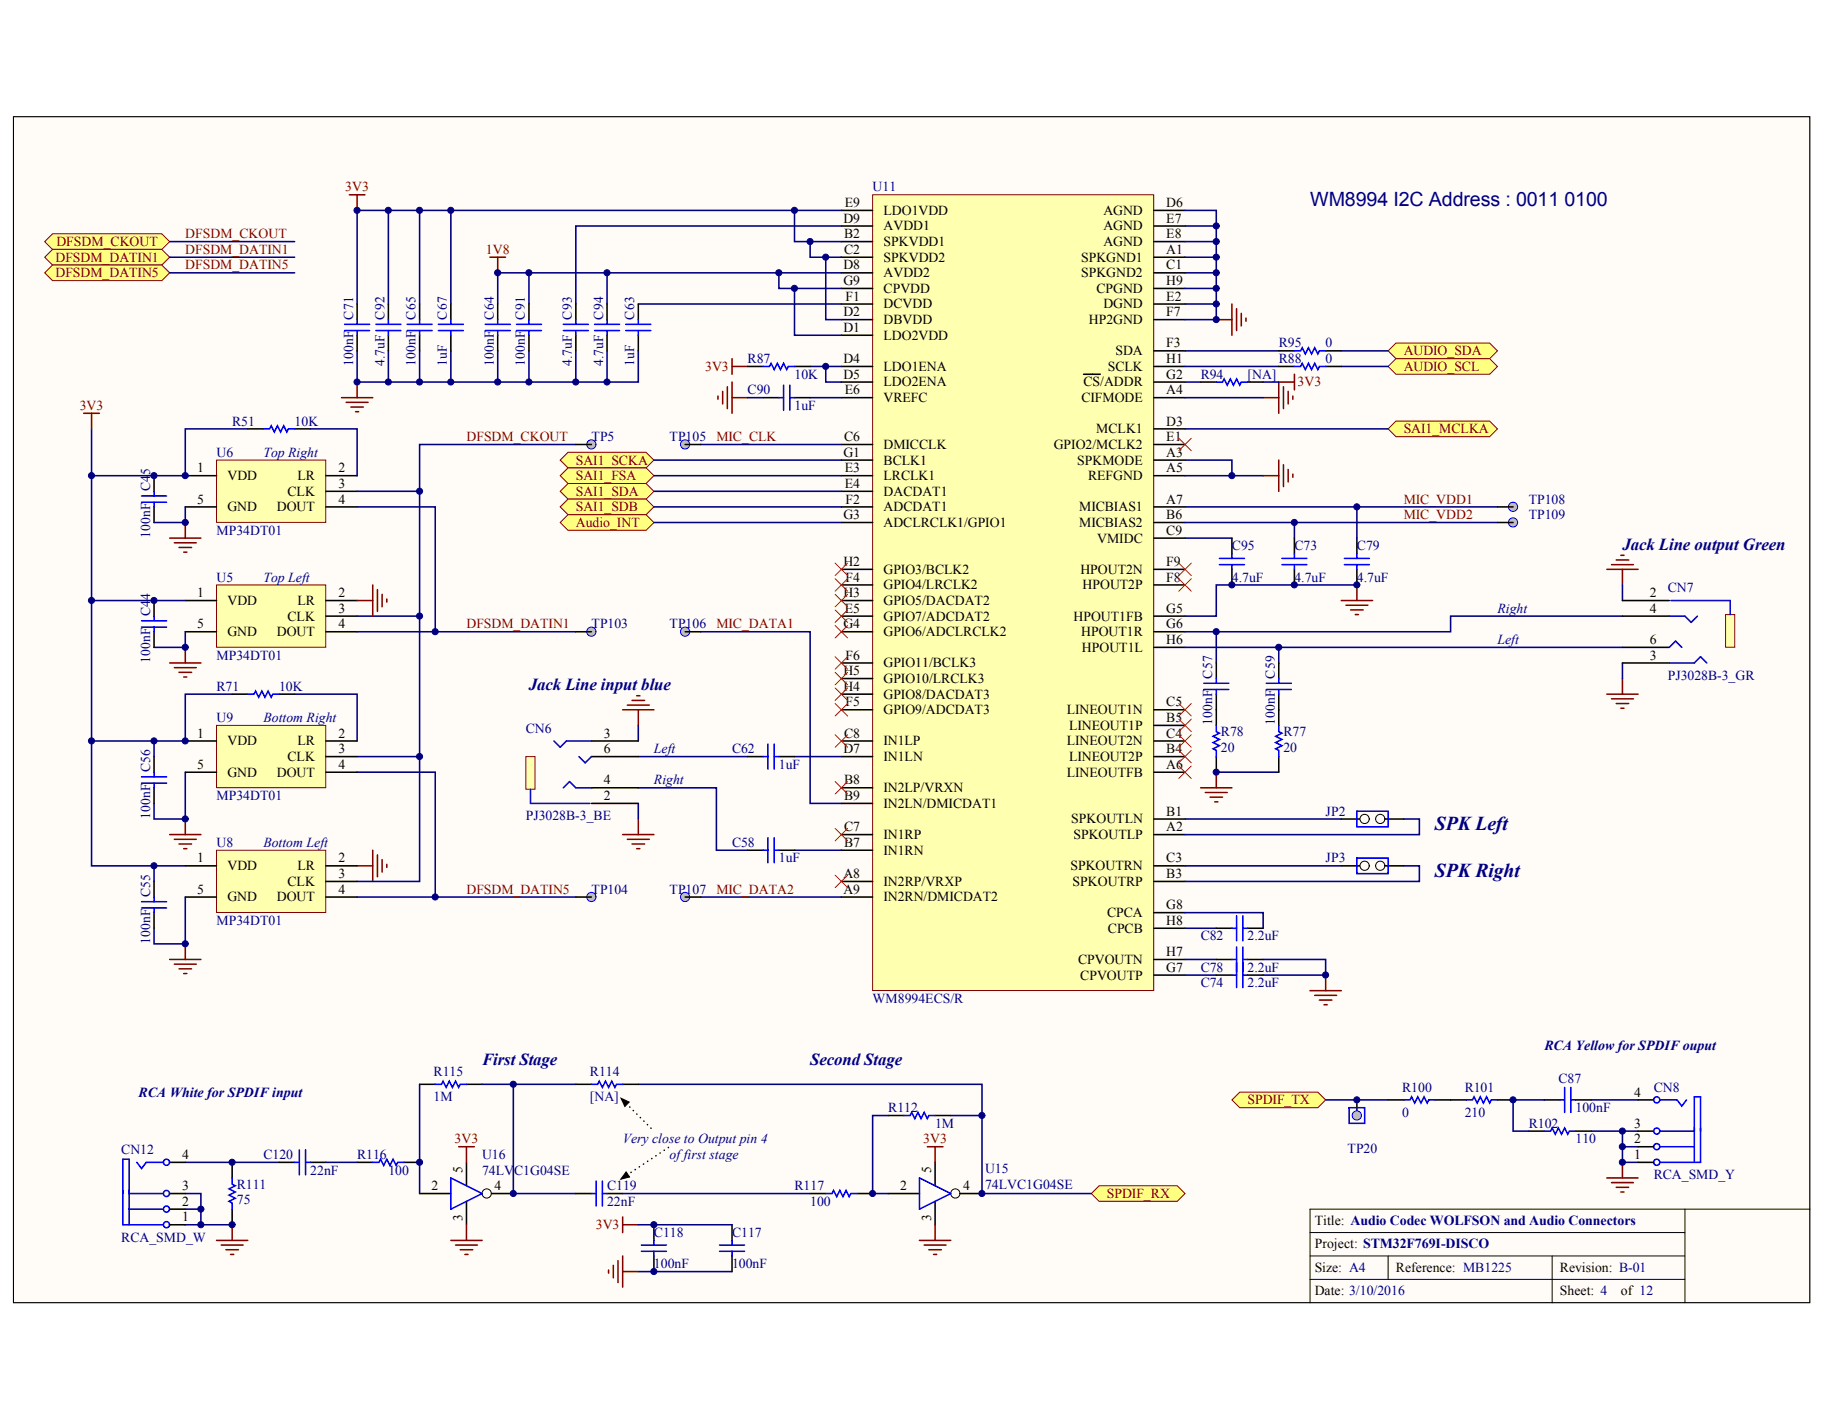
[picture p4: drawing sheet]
<svg xmlns="http://www.w3.org/2000/svg" width="258mm" height="201mm" viewBox="0 0 258 201" stroke-linecap="round" stroke-linejoin="round" font-family="sans-serif">
<path d="M1.9 16.5h253.4v167.3h-253.4z" fill="#fffcf8" stroke="#000" stroke-width=".14"/>
<path d="M184.8 173.9h52.9M184.8 177.2h52.9M195.8 177.2v3.3M219 177.2v6.6M237.7 170.6v13.2M255.3 170.6h-70.5v13.2M184.8 180.5h52.9" fill="none" stroke="#000" stroke-width=".14"/>
<path d="M79 64.9l1.1-1.1h11l1.2 1.1-1.2 1.1h-11z" fill-rule="evenodd" fill="#ffff80" stroke="#800000" stroke-width=".14"/>
<path d="M171.6 45.1h2.2M173.8 42.9v4.4M174.5 43.6v3M175.1 44.2v1.8M175.8 44.9v.4" fill="none" stroke="#800000" stroke-width=".22"/>
<path d="M123.1 27.5h39.6v112.3h-39.6z" fill="#ffffb0" stroke="#800000" stroke-width=".14"/>
<g fill="none" stroke="#000" stroke-width=".22">
<path d="M118.7 29.7h4.4M118.7 31.9h4.4M118.7 34.1h4.4M118.7 38.5h4.4M118.7 36.3h4.4M162.8 29.7h4.4M162.8 31.9h4.4M162.8 34.1h4.4M162.8 38.5h4.4M162.8 36.3h4.4M118.7 40.7h4.4M118.7 53.9h4.4"/>
<path d="M118.7 42.9h4.4M118.7 45.1h4.4M118.7 56.1h4.4M118.7 51.7h4.4M118.7 47.3h4.4M152.9 52.8h2.3M162.8 40.7h4.4M162.8 53.9h4.4M162.8 42.9h4.4M162.8 45.1h4.4M162.8 56.1h4.4M162.8 51.7h4.4"/>
<path d="M162.8 49.5h4.4M118.7 71.5h4.4M118.7 73.7h4.4M118.7 69.3h4.4M118.7 64.9h4.4M118.7 62.7h4.4M118.7 67.1h4.4M162.8 71.5h4.4M162.8 73.7h4.4M162.8 64.9h4.4M162.8 62.7h4.4M162.8 67.1h4.4"/>
<path d="M162.8 60.5h4.4M162.8 75.9h4.4M118.7 80.3h4.4M118.7 82.5h4.4M118.7 84.7h4.4M118.7 89.1h4.4M118.7 86.9h4.4M118.7 98h4.4M118.7 95.8h4.4M118.7 93.6h4.4M162.8 80.3h4.4M162.8 82.5h4.4"/>
<path d="M162.8 89.1h4.4M162.8 86.9h4.4M162.8 91.3h4.4M118.7 100.2h4.4M118.7 106.8h4.4M118.7 104.6h4.4M118.7 120h4.4M118.7 117.8h4.4M118.7 113.4h4.4M118.7 111.2h4.4M162.8 100.2h4.4M162.8 106.8h4.4"/>
<path d="M162.8 104.6h4.4M162.8 117.8h4.4M162.8 102.4h4.4M162.8 109h4.4M162.8 115.6h4.4M118.7 126.6h4.4M118.7 124.4h4.4M162.8 135.4h4.4M162.8 137.6h4.4M162.8 131h4.4M162.8 128.8h4.4M162.8 124.4h4.4"/>
<path d="M162.8 122.2h4.4"/>
</g>
<g fill="none" stroke="#800000" stroke-width=".22">
<path d="M69.1 36.3h2.2M70.2 36.3v2.2M48.2 56.1h4.4M48.8 56.8h3.1M49.5 57.4h1.8M50.2 58.1h.4M50.4 53.9v2.2M101.3 55.9v.4M101.9 55.2v1.8M102.6 54.6v3.1M103.3 56.1h2.2M103.3 50.6v2.2"/>
<path d="M103.3 53.9v4.4M103.3 51.7h2.2"/>
</g>
<path d="M109.9 38.5v2.2h8.8M112.1 29.7v4.4h6.6M114.3 34.1v2.2h4.4M116.5 36.3v8.8h2.2M118.7 31.9h-37.5v11M118.7 29.7h-68.3v13.2M118.7 38.5h-48.5v4.4M90 42.9h28.7M105.5 56.1h2.2M114.3 56.1h4.4M114.3 51.7h4.4M116.5 51.7v2.2h2.2" fill="none" stroke="#000080" stroke-width=".22"/>
<g fill="#ffff80" stroke="#800000" stroke-width=".14">
<path d="M79 67.1l1.1-1.1h11l1.2 1.1-1.2 1.1h-11z" fill-rule="evenodd"/>
<path d="M79 69.3l1.1-1.1h11l1.2 1.1-1.2 1.1h-11z" fill-rule="evenodd"/>
<path d="M79 71.5l1.1-1.1h11l1.2 1.1-1.2 1.1h-11z" fill-rule="evenodd"/>
</g>
<path d="M92.3 64.9h26.4M92.3 69.3h26.4M92.3 71.5h26.4" fill="none" stroke="#000080" stroke-width=".22"/>
<path d="M79 73.7l1.1-1.1h11l1.2 1.1-1.2 1.1h-11z" fill-rule="evenodd" fill="#ffff80" stroke="#800000" stroke-width=".14"/>
<path d="M167.2 29.7h4.4v15.4h-4.4M167.2 38.5h4.4M167.2 36.3h4.4M167.2 34.1h4.4M167.2 31.9h4.4M167.2 42.9h4.4M167.2 40.7h4.4M92.3 73.7h26.4" fill="none" stroke="#000080" stroke-width=".22"/>
<g fill="#ffff80" stroke="#800000" stroke-width=".14">
<path d="M195.8 49.5l1.1-1.1h13.3l1.1 1.1-1.1 1.1h-13.3z" fill-rule="evenodd"/>
<path d="M195.8 51.7l1.1-1.1h13.3l1.1 1.1-1.1 1.1h-13.3z" fill-rule="evenodd"/>
</g>
<path d="M167.2 49.5h13.2M167.2 51.7h13.2M167.2 56.1h11" fill="none" stroke="#000080" stroke-width=".22"/>
<path d="M178.2 56.1h2.2M180.4 53.9v4.4M181.1 54.6v3.1M181.7 55.2v1.8M182.4 55.9v.4" fill="none" stroke="#800000" stroke-width=".22"/>
<path d="M195.8 60.5l1.1-1.1h13.3l1.1 1.1-1.1 1.1h-13.3z" fill-rule="evenodd" fill="#ffff80" stroke="#800000" stroke-width=".14"/>
<g fill="none" stroke="#000080" stroke-width=".22">
<path d="M63.6 29.7v13.2M74.6 38.5v4.4M50.4 49.5v4.4h39.6v-4.4M54.8 49.5v4.4M59.2 49.5v4.4M63.6 49.5v4.4M70.2 49.5v4.4M74.6 49.5v4.4M81.2 49.5v4.4M85.6 49.5v4.4M167.2 53.9h2.2M178.2 53.9h2.2"/>
<path d="M189.2 49.5h6.6M189.2 51.7h6.6M81.2 62.7h-22v44.1M92.3 67.1h26.4M167.2 64.9h6.6v2.2M167.2 60.5h28.6M167.2 67.1h11M167.2 75.9h6.6M182.6 73.7v2.2M32.8 98h-6.7v6.6h-13.2v17.6h13.2M41.6 98h8.8v6.6M167.2 91.3h61.7"/>
<path d="M171.6 89.1v4.5M180.4 91.3v2.3M191.4 82.5h-19.8v4.4h-4.4M228.9 86.9h-24.3v2.2h-37.4M26.1 109v6.6h-4.4v-2.2M50.4 106.8h8.8v17.6h-8.8M50.4 109h11v17.6h-11M171.6 109h8.8M198 115.6h2.2v2.2h-33M21.7 122.2v2.2M26.1 126.6v6.6h-4.4v-2.2M98.9 126.6h19.8"/>
<path d="M167.2 128.8h11v2.2M167.2 131h4.4M167.2 135.4h4.4M167.2 137.6h4.4M178.2 135.4h8.8v2.2h-8.8M198 122.2h2.2v2.2h-33"/>
</g>
<g fill="none" stroke="#800000" stroke-width=".22">
<path d="M49.3 27.5h2.2M50.4 27.5v2.2M180.4 53.9h2.2M182.6 52.8v2.2M178.2 67.1h2.2M180.4 64.9v4.4M181.1 65.6v3.1M181.7 66.2v1.8M182.4 66.9v.4M23.9 117.8h4.4M24.6 118.4h3.1M25.3 119.1h1.7"/>
<path d="M25.9 119.8h.5M26.1 115.6v2.2M52.6 120v4.4M169.4 111.2h4.4M170 111.8h3.1M170.7 112.5h1.8M171.4 113.2h.4M171.6 109v2.2M23.9 135.4h4.4M24.6 136.1h3.1M25.3 136.7h1.7M25.9 137.4h.5"/>
<path d="M26.1 133.2v2.2M50.4 122.2h2.2M53.2 120.6v3.1M53.9 121.3v1.8M54.6 122v.4"/>
</g>
<path d="M30.5 102.4h15.5v8.7h-15.5z" fill="#ffffb0" stroke="#800000" stroke-width=".14"/>
<path d="M26.1 109h4.4M26.1 104.6h4.4M46 109h4.4M46 104.6h4.4M46 106.8h4.4" fill="none" stroke="#000" stroke-width=".22"/>
<path d="M30.5 120h15.5v8.8h-15.5z" fill="#ffffb0" stroke="#800000" stroke-width=".14"/>
<path d="M26.1 126.6h4.4M26.1 122.2h4.4M46 126.6h4.4M46 122.2h4.4M46 124.4h4.4" fill="none" stroke="#000" stroke-width=".22"/>
<g fill="none" stroke="#800000" stroke-width=".22">
<path d="M227.3 79.7h3.1M228 79h1.8M228.7 78.4h.4M88.5 99.5h3.1M89.2 98.8h1.7M89.8 98.2h.5M189.2 84.7h4.4M189.9 85.4h3.1M190.5 86.1h1.8M191.2 86.7h.4M191.4 82.5v2.2M226.7 98h4.4"/>
<path d="M226.7 80.3h4.4M227.3 98.6h3.1M228 99.3h1.8M228.7 99.9h.4M228.9 80.3v2.2M228.9 95.8v2.2M87.8 117.8h4.5M87.8 100.2h4.5M88.5 118.4h3.1M89.2 119.1h1.7M89.8 119.8h.5M90 100.2v2.2"/>
<path d="M90 115.6v2.2M184.8 139.8h4.4M187 137.6v2.2M185.5 140.5h3.1M186.1 141.1h1.8M186.8 141.8h.4"/>
</g>
<g fill="none" stroke="#000080" stroke-width=".22">
<path d="M54.8 29.7v13.2M59.2 29.7v13.2M85.6 38.5v4.4M112.1 40.7v6.6h6.6M228.9 82.5v2.2M228.9 93.6v2.2M90 111.2h11.1v8.8h4.4M90 106.8h15.5M90 102.4v2.2M90 113.4v2.2M112.1 120h6.6M112.1 106.8h6.6"/>
<path d="M167.2 115.6h22M167.2 122.2h22"/>
</g>
<g fill="none" stroke="#f00" stroke-width=".14">
<path d="M117.8 79.5l1.8 1.7M119.6 79.5l-1.8 1.7M166.3 61.8l1.8 1.8M166.3 79.5l1.8 1.7M168.1 61.8l-1.8 1.8M168.1 79.5l-1.8 1.7M117.8 99.3l1.8 1.7M117.8 94.9l1.8 1.7M117.8 97.1l1.8 1.7M117.8 92.7l1.8 1.7M117.8 88.3l1.8 1.7M117.8 86.1l1.8 1.7"/>
<path d="M117.8 83.9l1.8 1.7M117.8 81.7l1.8 1.7M119.6 99.3l-1.8 1.7M119.6 94.9l-1.8 1.7M119.6 97.1l-1.8 1.7M119.6 92.7l-1.8 1.7M119.6 88.3l-1.8 1.7M119.6 86.1l-1.8 1.7M119.6 83.9l-1.8 1.7M119.6 81.7l-1.8 1.7M166.3 81.7l1.8 1.7M166.3 99.3l1.8 1.7"/>
<path d="M168.1 81.7l-1.8 1.7M168.1 99.3l-1.8 1.7M117.8 116.9l1.8 1.8M117.8 110.3l1.8 1.7M117.8 103.7l1.8 1.7M119.6 116.9l-1.8 1.8M119.6 110.3l-1.8 1.7M119.6 103.7l-1.8 1.7M166.3 101.5l1.8 1.7M166.3 103.7l1.8 1.7M166.3 105.9l1.8 1.7M166.3 108.1l1.8 1.7"/>
<path d="M168.1 101.5l-1.8 1.7M168.1 103.7l-1.8 1.7M168.1 105.9l-1.8 1.7M168.1 108.1l-1.8 1.7M117.8 123.5l1.8 1.8M119.6 123.5l-1.8 1.8"/>
</g>
<path d="M154 168.4l1.1-1.1h11l1.1 1.1-1.1 1.1h-11z" fill-rule="evenodd" fill="#ffff80" stroke="#800000" stroke-width=".14"/>
<path d="M26.1 164h13.3" fill="none" stroke="#000080" stroke-width=".22"/>
<path d="M83.4 113.4h6.6M83.4 106.8h6.6M83.4 111.2h6.6" fill="none" stroke="#000" stroke-width=".22"/>
<path d="M79.5 111.2l.9-.9 .8 .9h2.2" fill="none" stroke="#0000b4" stroke-width=".22"/>
<path d="M74.2 106.8h1.3v4.6h-1.3z" fill="#ffffb0" stroke="#800000" stroke-width=".14"/>
<path d="M235.5 86.9h2.2l.9 .9 .9-.9M74.8 111.4v2h8.4M78.1 104.6l.9 .8 .9-.8h3.5M81.7 106.8l.9 .8 .8-.8" fill="none" stroke="#0000b4" stroke-width=".22"/>
<path d="M228.9 84.7h6.6M228.9 91.3h6.6M228.9 86.9h6.6M83.4 104.6h6.6" fill="none" stroke="#000" stroke-width=".22"/>
<path d="M243.4 86.7h1.3v4.6h-1.3z" fill="#ffffb0" stroke="#800000" stroke-width=".14"/>
<path d="M235.5 91.3l.9-.8 .9 .8M235.5 93.6h3.5l.9-.9 .9 .9M235.7 84.7h8.4v2" fill="none" stroke="#0000b4" stroke-width=".22"/>
<g fill="none" stroke="#000" stroke-width=".22">
<path d="M50.4 42.9v2.2M50.4 47.3v2.2M54.8 42.9v2.2M54.8 47.3v2.2M59.2 42.9v2.2M59.2 47.3v2.2M63.6 42.9v2.2M63.6 47.3v2.2M70.2 42.9v2.2M70.2 47.3v2.2M74.6 42.9v2.2M74.6 47.3v2.2"/>
<path d="M81.2 42.9v2.2M81.2 47.3v2.2M85.6 42.9v2.2M85.6 47.3v2.2M90 42.9v2.2M90 47.3v2.2M105.5 51.7h2.2M107.7 56.1h2.2M112.1 56.1h2.2M112.1 51.7h2.2M169.4 53.9h2.2M176 53.9h2.2"/>
<path d="M180.4 51.7h2.2M180.4 49.5h2.2M187 51.7h2.2M187 49.5h2.2M173.8 75.9v2.2M182.6 75.9v2.2M32.8 98h2.2M39.4 98h2.2M171.6 93.6v2.2M171.6 98v4.4M173.8 80.3v2.2M180.4 93.6v2.2"/>
<path d="M180.4 98v4.4M182.6 80.3v2.2M228.9 93.6h6.6M21.7 106.8v2.2M21.7 111.2v2.2M105.5 106.8h2.2M105.5 120h2.2M109.9 106.8h2.2M109.9 120h2.2M171.6 106.8v2.2M180.4 106.8v2.2M21.7 124.4v2.2"/>
<path d="M21.7 128.8v2.2M171.6 131h2.2M171.6 135.4h2.2M171.6 137.6h2.2M176 131h2.2M176 135.4h2.2M176 137.6h2.2M59.2 168.4h4.4M65.8 169.5v3.3M68 168.4h4.4"/>
</g>
<g fill="none" stroke="#00f" stroke-width=".22">
<path d="M48.6 46.6h3.5M48.6 45.8h3.5M50.4 45.1v.7M50.4 46.6v.7M53 46.6h3.6M53 45.8h3.6M54.8 45.1v.7M54.8 46.6v.7M57.4 46.6h3.6M57.4 45.8h3.6M59.2 45.1v.7M59.2 46.6v.7"/>
<path d="M61.8 46.6h3.6M61.8 45.8h3.6M63.6 45.1v.7M63.6 46.6v.7M68.5 46.6h3.5M68.5 45.8h3.5M70.2 45.1v.7M70.2 46.6v.7M72.9 46.6h3.5M72.9 45.8h3.5M74.6 45.1v.7M74.6 46.6v.7"/>
<path d="M79.5 46.6h3.5M79.5 45.8h3.5M81.2 45.1v.7M81.2 46.6v.7M83.9 46.6h3.5M83.9 45.8h3.5M85.6 45.1v.7M85.6 46.6v.7M88.3 46.6h3.5M88.3 45.8h3.5M90 45.1v.7M90 46.6v.7"/>
<path d="M107.7 51.7h.9l.2-.4 .4 .9 .5-.9 .4 .9 .4-.9 .5 .9 .2-.5h.9M109.9 56.1h.6M110.5 54.4v3.5M111.4 54.4v3.5M111.4 56.1h.7M171.6 53.9h.9l.2-.4 .4 .9 .5-.9 .4 .9 .5-.9 .4 .9 .2-.5h.9M182.6 49.5h.9l.2-.4 .4 .8 .5-.8 .4 .8 .5-.8 .4 .8 .2-.4h.9M182.6 51.7h.9l.2-.4 .4 .9 .5-.9 .4 .9 .5-.9 .4 .9 .2-.5h.9M172 78.8h3.6M172 79.7h3.6M173.8 78.1v.7M173.8 79.7v.6"/>
<path d="M180.8 78.8h3.6M180.8 79.7h3.6M182.6 78.1v.7M182.6 79.7v.6M35 98h.8l.3-.5 .4 .9 .4-.9 .5 .9 .4-.9 .5 .9 .2-.4h.9M169.8 97.3h3.5M169.8 96.4h3.5M171.6 95.8v.6M171.6 97.3v.7M178.6 97.3h3.6M178.6 96.4h3.6M180.4 95.8v.6"/>
<path d="M180.4 97.3v.7M20 110.5h3.5M20 109.6h3.5M21.7 109v.6M21.7 110.5v.7M107.7 106.8h.6M107.7 120h.6M108.3 105v3.5M108.3 118.2v3.5M109.2 105v3.5M109.2 118.2v3.5M109.2 106.8h.7"/>
<path d="M109.2 120h.7M171.6 102.4v.8l.4 .3-.9 .4 .9 .4-.9 .5 .9 .4-.9 .5 .5 .2v.9M180.4 102.4v.8l.4 .3-.8 .4 .8 .4-.8 .5 .8 .4-.8 .5 .4 .2v.9M20 128.1h3.5M20 127.2h3.5M21.7 126.6v.6M21.7 128.1v.7M173.8 131h.7M173.8 135.4h.7M173.8 137.6h.7M174.5 129.2v3.5M174.5 133.6v5.8"/>
<path d="M175.3 129.2v3.5M175.3 133.6v5.8M175.3 131h.7M175.3 135.4h.7M175.3 137.6h.7"/>
</g>
<circle cx="68.7" cy="168.4" r=".65" fill="#fffcf8" stroke="#000" stroke-width=".14"/>
<path d="M65.8 164v3.3M92.3 172.8v2.2M92.3 177.2v2.2M125.3 168.4h4.4M131.9 169.5v3.3M134.1 168.4h4.4" fill="none" stroke="#000" stroke-width=".22"/>
<path d="M63.6 166.2l4.4 2.2-4.4 2.2zM90.5 175.7h3.5M90.5 176.6h3.5M92.3 175v.7M92.3 176.6v.6" fill="none" stroke="#00f" stroke-width=".22"/>
<circle cx="134.8" cy="168.4" r=".65" fill="#fffcf8" stroke="#000" stroke-width=".14"/>
<g fill="none" stroke="#000" stroke-width=".22">
<path d="M59.2 153h2.2M65.8 153h2.2M81.2 153h2.2M87.8 153h2.2M125.3 157.4h2.2M131.9 157.4h2.2M32.8 164v2.2M32.8 170.6v2.2M39.4 164h2.2M43.8 164h2.2M50.4 164h2.2M57 164h2.2"/>
<path d="M81.2 168.4h2.2M85.6 168.4h2.2M103.3 172.8v2.2M103.3 177.2v2.2M114.3 168.4h2.2M120.9 168.4h2.2M131.9 164v3.3"/>
</g>
<g fill="none" stroke="#00f" stroke-width=".22">
<path d="M61.4 153h.9l.2-.4 .4 .8 .5-.8 .4 .8 .5-.8 .4 .8 .2-.4h.9M83.4 153h.9l.2-.4 .5 .8 .4-.8 .5 .8 .4-.8 .4 .8 .3-.4h.8M127.5 157.4h.9l.2-.4 .5 .9 .4-.9 .4 .9 .5-.9 .4 .9 .2-.5h.9M32.8 166.2v.9l.4 .2-.9 .5 .9 .4-.9 .4 .9 .5-.9 .4 .5 .2v.9M41.6 164h.6M42.2 162.3v3.5M43.1 162.3v3.5M43.1 164h.7M52.6 164h.9l.2-.4 .4 .9 .5-.9 .4 .9 .4-.9 .5 .9 .2-.5h.9M83.4 168.4h.7M84.1 166.7v3.5M85 166.7v3.5"/>
<path d="M85 168.4h.6M101.5 175.7h3.5M101.5 176.6h3.5M103.3 175v.7M103.3 176.6v.6M116.5 168.4h.9l.2-.4 .4 .9 .5-.9 .4 .9 .5-.9 .4 .9 .2-.5h.9M129.7 166.2l4.4 2.2-4.4 2.2z"/>
</g>
<g fill="none" stroke="#800000" stroke-width=".22">
<path d="M30.5 175h4.5M31.2 175.7h3.1M31.9 176.4h1.7M32.5 177h.5M32.8 172.8v2.2M64.7 161.8h2.2M65.8 161.8v2.2M85.9 179.2v.5M86.5 178.6v1.7M87.2 177.9v3.1M87.8 171.7v2.2M87.8 177.2v4.4"/>
<path d="M87.8 172.8h2.2M87.8 179.4h2.2M129.7 175h4.4M130.4 175.7h3.1M130.8 161.8h2.2M131 176.4h1.8M131.7 177h.4M131.9 161.8v2.2M131.9 172.8v2.2"/>
</g>
<path d="M59.2 153v15.4M68 153h4.4v15.4h8.8M90 153h48.5v4.4M125.3 157.4h-2.2v11h2.2M134.1 157.4h4.4v11h15.5M46 164h4.4M87.8 168.4h26.5M90 179.4h13.3M90 172.8h13.3" fill="none" stroke="#000080" stroke-width=".22"/>
<path d="M87.8 155.2l4.5 4.4M87.8 166.2l6.7-4.4" fill="none" stroke="#000" stroke-width=".22" stroke-dasharray="0 .7"/>
<path d="M87.6 155l1.2 .5-.6 .6zM88.3 165.4l.5 .7-1.2 .3z" fill="#000" stroke="#000" stroke-width=".14"/>
<path d="M30.5 64.9h15.5v8.8h-15.5z" fill="#ffffb0" stroke="#800000" stroke-width=".14"/>
<path d="M26.1 71.5h4.4M26.1 67.1h4.4M46 71.5h4.4M46 67.1h4.4M46 69.3h4.4" fill="none" stroke="#000" stroke-width=".22"/>
<path d="M30.5 82.5h15.5v8.8h-15.5z" fill="#ffffb0" stroke="#800000" stroke-width=".14"/>
<path d="M21.7 67.1v2.2M21.7 71.5v2.2M35 60.5h2.2M41.6 60.5h2.2M21.7 84.7v2.2M21.7 89.1v2.2M26.1 89.1h4.4M26.1 84.7h4.4M46 89.1h4.4M46 84.7h4.4M46 86.9h4.4" fill="none" stroke="#000" stroke-width=".22"/>
<path d="M26.1 71.5v2.2h-4.4M43.8 60.5h6.6v6.6M50.4 69.3h8.8M12.9 84.7h13.2M26.1 89.1v2.2h-4.4M50.4 86.9h8.8M98.9 89.1h15.4v24.3h4.4M224.5 155.2h6.6" fill="none" stroke="#000080" stroke-width=".22"/>
<path d="M20 70.9h3.5M20 70h3.5M21.7 69.3v.7M21.7 70.9v.6M37.2 60.5h.8l.3-.4 .4 .9 .4-.9 .5 .9 .4-.9 .5 .9 .2-.5h.9M20 88.5h3.5M20 87.6h3.5M21.7 86.9v.7M21.7 88.5v.6" fill="none" stroke="#00f" stroke-width=".22"/>
<g fill="none" stroke="#800000" stroke-width=".22">
<path d="M23.9 75.9h4.4M24.6 76.6h3.1M25.3 77.3h1.7M25.9 77.9h.5M26.1 73.7v2.2M23.9 93.6h4.4M24.6 94.2h3.1M25.3 94.9h1.7M25.9 95.5h.5M26.1 91.3v2.3M50.4 84.7h2.2M52.6 82.5v4.4"/>
<path d="M53.2 83.2v3.1M53.9 83.9v1.7M54.6 84.5v.5M226.7 166.2h4.4M227.3 166.9h3.1M228 167.5h1.8M228.7 168.2h.4M228.9 164v2.2"/>
</g>
<path d="M173.8 155.2l1.1-1.1h11l1.1 1.1-1.1 1.1h-11z" fill-rule="evenodd" fill="#ffff80" stroke="#800000" stroke-width=".14"/>
<path d="M191.4 75.9v2.2M191.4 80.3v2.2M191.4 155.2v2.2M195.8 155.2h2.2M202.4 155.2h4.4M211.3 155.2h2.2M215.7 159.6h2.2M217.9 155.2h2.2M222.3 155.2h2.2M222.3 159.6h2.2" fill="none" stroke="#000" stroke-width=".22"/>
<path d="M189.7 78.8h3.5M189.7 79.7h3.5M191.4 78.1v.7M191.4 79.7v.6M190.3 156.3h2.2v2.2h-2.2zM198 155.2h.9l.2-.4 .5 .9 .4-.9 .5 .9 .4-.9 .4 .9 .3-.5h.8M206.8 155.2h.9l.2-.4 .5 .9 .4-.9 .5 .9 .4-.9 .5 .9 .2-.5h.9M217.9 159.6h.8l.3-.4 .4 .9 .4-.9 .5 .9 .4-.9 .5 .9 .2-.5h.9M220.1 155.2h.6M220.7 153.4v3.6M221.6 153.4v3.6M221.6 155.2h.7" fill="none" stroke="#00f" stroke-width=".22"/>
<path d="M191.4 71.5v4.4M21.7 104.6v2.2M187 155.2h8.8" fill="none" stroke="#000080" stroke-width=".22"/>
<g fill="#c0c0c0" stroke="#00f" stroke-width=".14">
<circle cx="191.4" cy="157.4" r=".65"/>
<circle cx="83.4" cy="62.7" r=".65"/>
</g>
<path d="M81.2 62.7h2.2M189.2 115.6h4" fill="none" stroke="#000" stroke-width=".22"/>
<path d="M12.9 60.5v44.1M167.2 73.7h44.1M167.2 71.5h44.1M217.9 155.2h-4.4v4.4h2.2M224.5 159.6h6.6M228.9 159.6v4.4h2.2M26.1 168.4h2.2v4.4h4.5M26.1 172.8h2.2M26.1 170.6h2.2M228.9 161.8h2.2" fill="none" stroke="#000080" stroke-width=".22"/>
<path d="M63.6 175h4.4M64.3 175.7h3M64.9 176.4h1.8M65.6 177h.4M65.8 172.8v2.2" fill="none" stroke="#800000" stroke-width=".22"/>
<circle cx="192.5" cy="115.6" r=".65" fill="#fffcf8" stroke="#000" stroke-width=".14"/>
<path d="M194.1 115.6h3.9" fill="none" stroke="#000" stroke-width=".22"/>
<circle cx="194.7" cy="115.6" r=".65" fill="#fffcf8" stroke="#000" stroke-width=".14"/>
<path d="M191.4 114.5h4.4v2.2h-4.4z" fill="none" stroke="#00f" stroke-width=".22"/>
<path d="M189.2 122.2h4" fill="none" stroke="#000" stroke-width=".22"/>
<circle cx="192.5" cy="122.2" r=".65" fill="#fffcf8" stroke="#000" stroke-width=".14"/>
<path d="M194.1 122.2h3.9" fill="none" stroke="#000" stroke-width=".22"/>
<circle cx="194.7" cy="122.2" r=".65" fill="#fffcf8" stroke="#000" stroke-width=".14"/>
<path d="M191.4 121.1h4.4v2.2h-4.4z" fill="none" stroke="#00f" stroke-width=".22"/>
<g fill="#ffff80" stroke="#800000" stroke-width=".14">
<path d="M6.3 34.1l1.1-1.1h15.4l1.1 1.1-1.1 1.1h-15.4z" fill-rule="evenodd"/>
<path d="M6.3 36.3l1.1-1.1h15.4l1.1 1.1-1.1 1.1h-15.4z" fill-rule="evenodd"/>
<path d="M6.3 38.5l1.1-1.1h15.4l1.1 1.1-1.1 1.1h-15.4z" fill-rule="evenodd"/>
</g>
<path d="M23.9 34.1h17.7M23.9 36.3h17.7M23.9 38.5h17.7M50.4 71.5h11v17.6h-11M98.9 62.7h19.8M61.4 89.1h19.8M61.4 126.6h19.8" fill="none" stroke="#000080" stroke-width=".22"/>
<circle cx="83.4" cy="89.1" r=".65" fill="#c0c0c0" stroke="#00f" stroke-width=".14"/>
<path d="M81.2 89.1h2.2" fill="none" stroke="#000" stroke-width=".22"/>
<circle cx="83.4" cy="126.6" r=".65" fill="#c0c0c0" stroke="#00f" stroke-width=".14"/>
<path d="M81.2 126.6h2.2" fill="none" stroke="#000" stroke-width=".22"/>
<circle cx="96.6" cy="62.7" r=".65" fill="#c0c0c0" stroke="#00f" stroke-width=".14"/>
<path d="M96.7 62.7h2.2" fill="none" stroke="#000" stroke-width=".22"/>
<path d="M11.8 58.3h2.2M12.9 58.3v2.2" fill="none" stroke="#800000" stroke-width=".22"/>
<circle cx="96.6" cy="89.1" r=".65" fill="#c0c0c0" stroke="#00f" stroke-width=".14"/>
<path d="M96.7 89.1h2.2" fill="none" stroke="#000" stroke-width=".22"/>
<circle cx="96.6" cy="126.6" r=".65" fill="#c0c0c0" stroke="#00f" stroke-width=".14"/>
<path d="M96.7 126.6h2.2" fill="none" stroke="#000" stroke-width=".22"/>
<circle cx="213.4" cy="71.5" r=".65" fill="#c0c0c0" stroke="#00f" stroke-width=".14"/>
<path d="M211.3 71.5h2.2" fill="none" stroke="#000" stroke-width=".22"/>
<circle cx="213.4" cy="73.7" r=".65" fill="#c0c0c0" stroke="#00f" stroke-width=".14"/>
<path d="M211.3 73.7h2.2M231.1 155.2h2.2M231.1 159.6h2.2M23.9 164h2.2M23.9 168.4h2.2M23.9 172.8h2.2M23.9 170.6h2.2M231.1 164h2.2M231.1 161.8h2.2" fill="none" stroke="#000" stroke-width=".22"/>
<path d="M35 60.5h-8.9v6.6h-13.2M72.4 153h8.8" fill="none" stroke="#000080" stroke-width=".22"/>
<g fill="none" stroke="#00f" stroke-width=".22">
<path d="M234.2 155.2h2.4l.7 .9 .6-.9M234.2 159.6h4.8M18.2 172.8v-9.2h-.9v9.2h5.8M18.2 168.4h4.9M18.2 170.6h4.9M19.3 164l.7 .9 .6-.9h2.5M234.2 164h5.7v-9.2h-.9v9.2M234.2 161.8h4.8"/>
<circle cx="233.7" cy="155.2" r=".43"/>
<circle cx="233.7" cy="159.6" r=".43"/>
<circle cx="23.5" cy="168.4" r=".43"/>
<circle cx="23.5" cy="170.6" r=".43"/>
<circle cx="23.5" cy="164" r=".43"/>
<circle cx="23.5" cy="172.8" r=".43"/>
<circle cx="233.7" cy="164" r=".43"/>
<circle cx="233.7" cy="161.8" r=".43"/>
</g>
<g fill="#000080" stroke="#000080" stroke-width=".14">
<circle cx="12.9" cy="104.6" r=".43"/>
<circle cx="12.9" cy="84.7" r=".43"/>
<circle cx="12.9" cy="67.1" r=".43"/>
<circle cx="21.7" cy="122.2" r=".43"/>
<circle cx="21.7" cy="104.6" r=".43"/>
<circle cx="21.7" cy="84.7" r=".43"/>
<circle cx="21.7" cy="67.1" r=".43"/>
<circle cx="26.1" cy="133.2" r=".43"/>
<circle cx="26.1" cy="115.6" r=".43"/>
<circle cx="26.1" cy="104.6" r=".43"/>
<circle cx="26.1" cy="91.3" r=".43"/>
<circle cx="26.1" cy="73.7" r=".43"/>
<circle cx="26.1" cy="67.1" r=".43"/>
<circle cx="28.3" cy="172.8" r=".43"/>
<circle cx="28.3" cy="170.6" r=".43"/>
<circle cx="32.7" cy="172.8" r=".43"/>
<circle cx="32.7" cy="164" r=".43"/>
<circle cx="50.4" cy="53.9" r=".43"/>
<circle cx="50.4" cy="29.7" r=".43"/>
<circle cx="54.8" cy="53.9" r=".43"/>
<circle cx="54.8" cy="29.7" r=".43"/>
<circle cx="59.2" cy="164" r=".43"/>
<circle cx="59.2" cy="106.8" r=".43"/>
<circle cx="59.2" cy="86.9" r=".43"/>
<circle cx="59.2" cy="69.3" r=".43"/>
<circle cx="59.2" cy="53.9" r=".43"/>
<circle cx="59.2" cy="29.7" r=".43"/>
<circle cx="61.4" cy="126.6" r=".43"/>
<circle cx="61.4" cy="89.1" r=".43"/>
<circle cx="63.6" cy="53.9" r=".43"/>
<circle cx="63.6" cy="29.7" r=".43"/>
<circle cx="70.2" cy="53.9" r=".43"/>
<circle cx="70.2" cy="38.5" r=".43"/>
<circle cx="72.4" cy="168.4" r=".43"/>
<circle cx="72.4" cy="153" r=".43"/>
<circle cx="74.6" cy="53.9" r=".43"/>
<circle cx="74.6" cy="38.5" r=".43"/>
<circle cx="81.2" cy="53.9" r=".43"/>
<circle cx="85.6" cy="53.9" r=".43"/>
<circle cx="85.6" cy="38.5" r=".43"/>
<circle cx="92.2" cy="179.4" r=".43"/>
<circle cx="92.2" cy="172.8" r=".43"/>
<circle cx="109.9" cy="38.5" r=".43"/>
<circle cx="112.1" cy="40.7" r=".43"/>
<circle cx="112.1" cy="29.7" r=".43"/>
<circle cx="114.3" cy="34.1" r=".43"/>
<circle cx="116.5" cy="51.7" r=".43"/>
<circle cx="116.5" cy="36.3" r=".43"/>
<circle cx="123.1" cy="168.4" r=".43"/>
<circle cx="138.5" cy="168.4" r=".43"/>
<circle cx="138.5" cy="157.4" r=".43"/>
<circle cx="171.6" cy="109" r=".43"/>
<circle cx="171.6" cy="89.1" r=".43"/>
<circle cx="171.6" cy="45.1" r=".43"/>
<circle cx="171.6" cy="42.9" r=".43"/>
<circle cx="171.6" cy="40.7" r=".43"/>
<circle cx="171.6" cy="38.5" r=".43"/>
<circle cx="171.6" cy="36.3" r=".43"/>
<circle cx="171.6" cy="34.1" r=".43"/>
<circle cx="171.6" cy="31.9" r=".43"/>
<circle cx="173.8" cy="82.5" r=".43"/>
<circle cx="173.8" cy="67.1" r=".43"/>
<circle cx="180.4" cy="91.3" r=".43"/>
<circle cx="182.6" cy="82.5" r=".43"/>
<circle cx="182.6" cy="73.7" r=".43"/>
<circle cx="187" cy="137.6" r=".43"/>
<circle cx="191.4" cy="155.2" r=".43"/>
<circle cx="191.4" cy="82.5" r=".43"/>
<circle cx="191.4" cy="71.5" r=".43"/>
<circle cx="213.4" cy="155.2" r=".43"/>
<circle cx="228.9" cy="164" r=".43"/>
<circle cx="228.9" cy="161.8" r=".43"/>
<circle cx="228.9" cy="159.6" r=".43"/>
</g>
<g font-size="2.8" fill="#000080">
<text x="184.8" y="29.1">WM8994 I2C Address : 0011 0100</text>
<text x="202.4" y="117.2">SPK Left</text>
<text x="202.4" y="123.8">SPK Right</text>
</g>
<g font-size="2.4" fill="#000080">
<text x="228.9" y="77.6">Jack Line output Green</text>
<text x="74.6" y="97.4">Jack Line input blue</text>
<text x="68" y="150.3">First Stage</text>
<text x="114.3" y="150.3">Second Stage</text>
</g>
<g font-size="2" fill="#000080">
<text x="217.9" y="148.1">RCA Yellow for SPDIF ouput</text>
<text x="19.5" y="154.8">RCA White for SPDIF input</text>
</g>
<g font-size="1.9" fill="#800000">
<text x="48.7" y="27">3V3</text>
<text x="8" y="34.7">DFSDM_CKOUT</text>
<text x="26.1" y="33.6">DFSDM_CKOUT</text>
<text x="26.1" y="35.8">DFSDM_DATIN1</text>
<text x="68.5" y="35.8">1V8</text>
<text x="7.8" y="36.9">DFSDM_DATIN1</text>
<text x="7.8" y="39.1">DFSDM_DATIN5</text>
<text x="26.1" y="38">DFSDM_DATIN5</text>
<text x="99.5" y="52.3">3V3</text>
<text x="198" y="50.1">AUDIO_SDA</text>
<text x="198" y="52.3">AUDIO_SCL</text>
<text x="11.2" y="57.8">3V3</text>
<text x="183" y="54.5">3V3</text>
<text x="65.8" y="62.2">DFSDM_CKOUT</text>
<text x="81.2" y="65.5">SAI1_SCKA</text>
<text x="101.1" y="62.2">MIC_CLK</text>
<text x="198" y="61.1">SAI1_MCLKA</text>
<text x="81.2" y="67.8">SAI1_FSA</text>
<text x="81.2" y="70">SAI1_SDA</text>
<text x="198" y="71.1">MIC_VDD1</text>
<text x="81.2" y="72.2">SAI1_SDB</text>
<text x="81.2" y="74.4">Audio_INT</text>
<text x="198" y="73.3">MIC_VDD2</text>
<text x="65.8" y="88.7">DFSDM_DATIN1</text>
<text x="101.1" y="88.7">MIC_DATA1</text>
<text x="65.8" y="126.1">DFSDM_DATIN5</text>
<text x="101.1" y="126.1">MIC_DATA2</text>
<text x="176" y="155.8">SPDIF_TX</text>
<text x="64.1" y="161.3">3V3</text>
<text x="130.2" y="161.3">3V3</text>
<text x="84.1" y="173.5">3V3</text>
<text x="156.2" y="169">SPDIF_RX</text>
</g>
<g font-size="1.9">
<text x="119.2" y="29.2">E9</text>
<text x="164.5" y="29.2">D6</text>
<text x="119" y="31.4">D9</text>
<text x="119.1" y="33.6">B2</text>
<text x="119.1" y="35.8">C2</text>
<text x="124.6" y="32.5">AVDD1</text>
<text x="124.6" y="30.3">LDO1VDD</text>
<text x="124.6" y="34.7">SPKVDD1</text>
<text x="155.7" y="30.3">AGND</text>
<text x="155.7" y="32.5">AGND</text>
<text x="155.7" y="34.7">AGND</text>
<text x="164.5" y="31.4">E7</text>
<text x="164.5" y="33.6">E8</text>
<text x="164.5" y="35.8">A1</text>
<text x="119" y="40.2">G9</text>
<text x="119" y="38">D8</text>
<text x="124.6" y="41.3">CPVDD</text>
<text x="124.6" y="39.1">AVDD2</text>
<text x="124.6" y="36.9">SPKVDD2</text>
<text x="152.5" y="36.9">SPKGND1</text>
<text x="152.5" y="39.1">SPKGND2</text>
<text x="154.7" y="41.3">CPGND</text>
<text x="164.5" y="40.2">H9</text>
<text x="164.5" y="38">C1</text>
<text x="119" y="44.6">D2</text>
<text x="119" y="46.8">D1</text>
<text x="119.3" y="42.4">F1</text>
<text x="124.6" y="43.5">DCVDD</text>
<text x="124.6" y="45.7">DBVDD</text>
<text x="124.6" y="47.9">LDO2VDD</text>
<text x="153.6" y="45.7">HP2GND</text>
<text x="155.7" y="43.5">DGND</text>
<text x="164.5" y="42.4">E2</text>
<text x="164.5" y="44.6">F7</text>
<text x="119" y="51.2">D4</text>
<text x="119" y="53.4">D5</text>
<text x="124.6" y="52.3">LDO1ENA</text>
<text x="156.3" y="52.3">SCLK</text>
<text x="157.4" y="50.1">SDA</text>
<text x="164.5" y="53.4">G2</text>
<text x="164.5" y="51.2">H1</text>
<text x="164.5" y="49">F3</text>
<text x="119.2" y="55.6">E6</text>
<text x="124.6" y="54.5">LDO2ENA</text>
<text x="124.6" y="56.7">VREFC</text>
<text x="152.6" y="56.7">CIFMODE</text>
<text x="152.9" y="54.5">CS/ADDR</text>
<text x="164.5" y="55.6">A4</text>
<text x="119" y="64.4">G1</text>
<text x="119.1" y="62.2">C6</text>
<text x="124.6" y="65.5">BCLK1</text>
<text x="124.6" y="63.3">DMICCLK</text>
<text x="148.7" y="63.3">GPIO2/MCLK2</text>
<text x="152" y="65.5">SPKMODE</text>
<text x="154.6" y="61.1">MCLK1</text>
<text x="164.5" y="62.2">E1</text>
<text x="164.5" y="60">D3</text>
<text x="164.5" y="64.4">A3</text>
<text x="27.8" y="71.1">5</text>
<text x="27.8" y="66.7">1</text>
<text x="32.1" y="67.8">VDD</text>
<text x="40.6" y="70">CLK</text>
<text x="42" y="67.8">LR</text>
<text x="47.7" y="66.7">2</text>
<text x="47.7" y="68.9">3</text>
<text x="47.7" y="71.1">4</text>
<text x="119.2" y="68.9">E4</text>
<text x="119.2" y="66.7">E3</text>
<text x="119.3" y="71.1">F2</text>
<text x="124.6" y="70">DACDAT1</text>
<text x="124.6" y="67.8">LRCLK1</text>
<text x="153.5" y="67.8">REFGND</text>
<text x="164.5" y="71.1">A7</text>
<text x="164.5" y="66.7">A5</text>
<text x="32.1" y="72.2">GND</text>
<text x="39.1" y="72.2">DOUT</text>
<text x="119" y="73.3">G3</text>
<text x="124.6" y="72.2">ADCDAT1</text>
<text x="124.6" y="74.4">ADCLRCLK1/GPIO1</text>
<text x="152.3" y="72.2">MICBIAS1</text>
<text x="152.3" y="74.4">MICBIAS2</text>
<text x="154.8" y="76.6">VMIDC</text>
<text x="164.5" y="73.3">B6</text>
<text x="164.5" y="75.5">C9</text>
<text x="119" y="79.9">H2</text>
<text x="119.3" y="82.1">F4</text>
<text x="124.6" y="81">GPIO3/BCLK2</text>
<text x="124.6" y="83.2">GPIO4/LRCLK2</text>
<text x="152.4" y="81">HPOUT2N</text>
<text x="152.7" y="83.2">HPOUT2P</text>
<text x="164.5" y="79.9">F9</text>
<text x="164.5" y="82.1">F8</text>
<text x="27.8" y="88.7">5</text>
<text x="27.8" y="84.3">1</text>
<text x="32.1" y="89.8">GND</text>
<text x="32.1" y="85.4">VDD</text>
<text x="39.1" y="89.8">DOUT</text>
<text x="40.6" y="87.6">CLK</text>
<text x="42" y="85.4">LR</text>
<text x="47.7" y="84.3">2</text>
<text x="47.7" y="86.5">3</text>
<text x="47.7" y="88.7">4</text>
<text x="119" y="84.3">H3</text>
<text x="119" y="88.7">G4</text>
<text x="119.2" y="86.5">E5</text>
<text x="124.6" y="85.4">GPIO5/DACDAT2</text>
<text x="124.6" y="89.8">GPIO6/ADCLRCLK2</text>
<text x="124.6" y="87.6">GPIO7/ADCDAT2</text>
<text x="151.4" y="87.6">HPOUT1FB</text>
<text x="152.5" y="89.8">HPOUT1R</text>
<text x="164.5" y="86.5">G5</text>
<text x="164.5" y="88.7">G6</text>
<text x="232.8" y="84.3">2</text>
<text x="232.8" y="86.5">4</text>
<text x="119" y="95.3">H5</text>
<text x="119.3" y="93.1">F6</text>
<text x="124.6" y="94.2">GPIO11/BCLK3</text>
<text x="152.6" y="92">HPOUT1L</text>
<text x="164.5" y="90.9">H6</text>
<text x="232.8" y="90.9">6</text>
<text x="232.8" y="93.1">3</text>
<text x="119" y="97.5">H4</text>
<text x="119.3" y="99.7">F5</text>
<text x="124.6" y="98.6">GPIO8/DACDAT3</text>
<text x="124.6" y="100.8">GPIO9/ADCDAT3</text>
<text x="124.6" y="96.4">GPIO10/LRCLK3</text>
<text x="150.5" y="100.8">LINEOUT1N</text>
<text x="164.5" y="99.7">C5</text>
<text x="164.5" y="101.9">B5</text>
<text x="27.8" y="104.1">1</text>
<text x="32.1" y="105.2">VDD</text>
<text x="40.6" y="107.4">CLK</text>
<text x="42" y="105.2">LR</text>
<text x="47.7" y="104.1">2</text>
<text x="47.7" y="106.3">3</text>
<text x="85.2" y="106.3">6</text>
<text x="85.2" y="104.1">3</text>
<text x="119" y="106.3">D7</text>
<text x="119.1" y="104.1">C8</text>
<text x="124.6" y="107.4">IN1LN</text>
<text x="124.6" y="105.2">IN1LP</text>
<text x="150.5" y="105.2">LINEOUT2N</text>
<text x="150.8" y="103">LINEOUT1P</text>
<text x="150.8" y="107.4">LINEOUT2P</text>
<text x="164.5" y="104.1">C4</text>
<text x="164.5" y="106.3">B4</text>
<text x="27.8" y="108.5">5</text>
<text x="32.1" y="109.6">GND</text>
<text x="39.1" y="109.6">DOUT</text>
<text x="47.7" y="108.5">4</text>
<text x="85.2" y="112.9">2</text>
<text x="85.2" y="110.7">4</text>
<text x="119.1" y="112.9">B9</text>
<text x="119.1" y="110.7">B8</text>
<text x="124.6" y="114">IN2LN/DMICDAT1</text>
<text x="124.6" y="111.8">IN2LP/VRXN</text>
<text x="150.5" y="109.6">LINEOUTFB</text>
<text x="164.5" y="108.5">A6</text>
<text x="119.1" y="119.5">B7</text>
<text x="119.1" y="117.3">C7</text>
<text x="124.6" y="118.4">IN1RP</text>
<text x="151.1" y="116.2">SPKOUTLN</text>
<text x="151.4" y="118.4">SPKOUTLP</text>
<text x="164.5" y="115.1">B1</text>
<text x="164.5" y="117.3">A2</text>
<text x="27.8" y="121.7">1</text>
<text x="32.1" y="122.8">VDD</text>
<text x="40.6" y="125">CLK</text>
<text x="42" y="122.8">LR</text>
<text x="47.7" y="121.7">2</text>
<text x="47.7" y="123.9">3</text>
<text x="119" y="123.9">A8</text>
<text x="124.6" y="120.6">IN1RN</text>
<text x="124.6" y="125">IN2RP/VRXP</text>
<text x="151" y="122.8">SPKOUTRN</text>
<text x="151.3" y="125">SPKOUTRP</text>
<text x="164.5" y="121.7">C3</text>
<text x="164.5" y="123.9">B3</text>
<text x="27.8" y="126.1">5</text>
<text x="32.1" y="127.2">GND</text>
<text x="39.1" y="127.2">DOUT</text>
<text x="47.7" y="126.1">4</text>
<text x="119" y="126.1">A9</text>
<text x="124.6" y="127.2">IN2RN/DMICDAT2</text>
<text x="156.2" y="129.4">CPCA</text>
<text x="156.3" y="131.6">CPCB</text>
<text x="164.5" y="130.5">H8</text>
<text x="164.5" y="128.3">G8</text>
<text x="152.1" y="136">CPVOUTN</text>
<text x="164.5" y="134.9">H7</text>
<text x="164.5" y="137.1">G7</text>
<text x="152.4" y="138.2">CPVOUTP</text>
<text x="230.6" y="154.7">4</text>
<text x="230.6" y="159.1">3</text>
<text x="230.6" y="161.3">2</text>
<text x="25.7" y="163.5">4</text>
<text x="25.7" y="167.9">3</text>
<text x="60.9" y="167.9">2</text>
<text x="65.2" y="165.6" transform="rotate(-90 65.2 165.6)">5</text>
<text x="69.8" y="167.9">4</text>
<text x="127" y="167.9">2</text>
<text x="131.4" y="165.6" transform="rotate(-90 131.4 165.6)">5</text>
<text x="135.9" y="167.9">4</text>
<text x="230.6" y="163.5">1</text>
<text x="25.7" y="172.4">1</text>
<text x="25.7" y="170.2">2</text>
<text x="65.2" y="172.3" transform="rotate(-90 65.2 172.3)">3</text>
<text x="131.4" y="172.3" transform="rotate(-90 131.4 172.3)">3</text>
<text x="185.5" y="172.8">Title: Audio Codec WOLFSON and Audio Connectors</text>
<text x="185.5" y="179.4">Size: A4</text>
<text x="185.5" y="176.1">Project: STM32F769I-DISCO</text>
<text x="196.9" y="179.4">Reference: MB1225</text>
<text x="220.1" y="179.4">Revision: B-01</text>
<text x="185.5" y="182.8">Date: 3/10/2016</text>
<text x="220.1" y="182.8">Sheet: 4</text>
<text x="228.7" y="182.8">of 12</text>
</g>
<g font-size="1.9" fill="#000080">
<text x="123.1" y="27">U11</text>
<text x="49.8" y="45.1" transform="rotate(-90 49.8 45.1)">C71</text>
<text x="54.2" y="45.1" transform="rotate(-90 54.2 45.1)">C92</text>
<text x="58.6" y="45.1" transform="rotate(-90 58.6 45.1)">C65</text>
<text x="63" y="45.1" transform="rotate(-90 63 45.1)">C67</text>
<text x="69.7" y="45.1" transform="rotate(-90 69.7 45.1)">C64</text>
<text x="74.1" y="45.1" transform="rotate(-90 74.1 45.1)">C91</text>
<text x="80.7" y="45.1" transform="rotate(-90 80.7 45.1)">C93</text>
<text x="85.1" y="45.1" transform="rotate(-90 85.1 45.1)">C94</text>
<text x="89.5" y="45.1" transform="rotate(-90 89.5 45.1)">C63</text>
<text x="49.8" y="51.7" transform="rotate(-90 49.8 51.7)">100nF</text>
<text x="54.2" y="51.7" transform="rotate(-90 54.2 51.7)">4.7uF</text>
<text x="58.6" y="51.7" transform="rotate(-90 58.6 51.7)">100nF</text>
<text x="63" y="51.7" transform="rotate(-90 63 51.7)">1uF</text>
<text x="69.7" y="51.7" transform="rotate(-90 69.7 51.7)">100nF</text>
<text x="74.1" y="51.7" transform="rotate(-90 74.1 51.7)">100nF</text>
<text x="80.7" y="51.7" transform="rotate(-90 80.7 51.7)">4.7uF</text>
<text x="85.1" y="51.7" transform="rotate(-90 85.1 51.7)">4.7uF</text>
<text x="89.5" y="51.7" transform="rotate(-90 89.5 51.7)">1uF</text>
<text x="105.5" y="51.2">R87</text>
<text x="112.1" y="53.4">10K</text>
<text x="169.4" y="53.4">R94</text>
<text x="176" y="53.4">[NA]</text>
<text x="180.4" y="49">R95</text>
<text x="180.4" y="51.2">R88</text>
<text x="187" y="49">0</text>
<text x="187" y="51.2">0</text>
<text x="105.5" y="55.6">C90</text>
<text x="112.1" y="57.8">1uF</text>
<text x="30.5" y="64.4">U6</text>
<text x="32.8" y="60">R51</text>
<text x="37.2" y="64.4">Top Right</text>
<text x="41.6" y="60">10K</text>
<text x="83.4" y="62.2">TP5</text>
<text x="94.5" y="62.2">TP105</text>
<text x="21.2" y="69.3" transform="rotate(-90 21.2 69.3)">C4</text>
<text x="21.2" y="67" transform="rotate(-90 21.2 67)">5</text>
<text x="215.7" y="71.1">TP108</text>
<text x="21.2" y="75.9" transform="rotate(-90 21.2 75.9)">100nF</text>
<text x="30.5" y="75.5">MP34DT01</text>
<text x="173.8" y="77.7">C95</text>
<text x="182.6" y="77.7">C73</text>
<text x="191.4" y="77.7">C79</text>
<text x="215.7" y="73.3">TP109</text>
<text x="30.5" y="82.1">U5</text>
<text x="37.2" y="82.1">Top Left</text>
<text x="173.8" y="82.1">4.7uF</text>
<text x="182.6" y="82.1">4.7uF</text>
<text x="191.4" y="82.1">4.7uF</text>
<text x="235.3" y="83.6">CN7</text>
<text x="21.2" y="86.9" transform="rotate(-90 21.2 86.9)">C4</text>
<text x="21.2" y="84.6" transform="rotate(-90 21.2 84.6)">4</text>
<text x="83.4" y="88.7">TP103</text>
<text x="94.5" y="88.7">TP106</text>
<text x="211.3" y="86.5">Right</text>
<text x="21.2" y="93.6" transform="rotate(-90 21.2 93.6)">100nF</text>
<text x="30.5" y="93.1">MP34DT01</text>
<text x="171" y="95.8" transform="rotate(-90 171 95.8)">C57</text>
<text x="179.8" y="95.8" transform="rotate(-90 179.8 95.8)">C59</text>
<text x="211.3" y="90.9">Left</text>
<text x="235.3" y="95.9">PJ3028B-3_GR</text>
<text x="30.5" y="101.9">U9</text>
<text x="30.5" y="97.5">R71</text>
<text x="37.2" y="101.9">Bottom Right</text>
<text x="39.4" y="97.5">10K</text>
<text x="74.2" y="103.4">CN6</text>
<text x="92.3" y="106.3">Left</text>
<text x="103.3" y="106.3">C62</text>
<text x="171" y="102.4" transform="rotate(-90 171 102.4)">100nF</text>
<text x="172.2" y="103.9">R78</text>
<text x="172.2" y="106.1">20</text>
<text x="179.8" y="102.4" transform="rotate(-90 179.8 102.4)">100nF</text>
<text x="181.1" y="103.9">R77</text>
<text x="181.1" y="106.1">20</text>
<text x="21.2" y="109" transform="rotate(-90 21.2 109)">C56</text>
<text x="30.5" y="112.9">MP34DT01</text>
<text x="92.3" y="110.7">Right</text>
<text x="109.9" y="108.5">1uF</text>
<text x="21.2" y="115.6" transform="rotate(-90 21.2 115.6)">100nF</text>
<text x="30.5" y="119.5">U8</text>
<text x="37.2" y="119.5">Bottom Left</text>
<text x="74.2" y="115.8">PJ3028B-3_BE</text>
<text x="103.3" y="119.5">C58</text>
<text x="187" y="115.1">JP2</text>
<text x="109.9" y="121.7">1uF</text>
<text x="187" y="121.7">JP3</text>
<text x="21.2" y="126.6" transform="rotate(-90 21.2 126.6)">C55</text>
<text x="30.5" y="130.5">MP34DT01</text>
<text x="83.4" y="126.1">TP104</text>
<text x="94.5" y="126.1">TP107</text>
<text x="21.2" y="133.2" transform="rotate(-90 21.2 133.2)">100nF</text>
<text x="169.4" y="132.7">C82</text>
<text x="169.4" y="137.1">C78</text>
<text x="176" y="132.7">2.2uF</text>
<text x="176" y="137.1">2.2uF</text>
<text x="123.1" y="141.5">WM8994ECS/R</text>
<text x="169.4" y="139.3">C74</text>
<text x="176" y="139.3">2.2uF</text>
<text x="61.2" y="151.9">R115</text>
<text x="61.2" y="155.4">1M</text>
<text x="83.2" y="151.9">R114</text>
<text x="83.2" y="155.4">[NA]</text>
<text x="197.8" y="154.1">R100</text>
<text x="206.6" y="154.1">R101</text>
<text x="219.8" y="152.8">C87</text>
<text x="233.3" y="154.1">CN8</text>
<text x="87.8" y="161.3">Very close to Output pin 4</text>
<text x="125.3" y="156.9">R112</text>
<text x="131.9" y="159.1">1M</text>
<text x="197.8" y="157.6">0</text>
<text x="206.6" y="157.6">210</text>
<text x="215.7" y="159.1">R102</text>
<text x="222.3" y="156.9">100nF</text>
<text x="222.3" y="161.3">110</text>
<text x="17.1" y="162.9">CN12</text>
<text x="33.4" y="167.7">R111</text>
<text x="37.2" y="163.5">C120</text>
<text x="43.8" y="165.7">22nF</text>
<text x="50.4" y="163.5">R116</text>
<text x="54.8" y="165.7">100</text>
<text x="68" y="163.5">U16</text>
<text x="68" y="165.7">74LVC1G04SE</text>
<text x="85.6" y="167.9">C119</text>
<text x="94.5" y="163.5">of first stage</text>
<text x="112.1" y="167.9">R117</text>
<text x="139" y="165.5">U15</text>
<text x="139" y="167.7">74LVC1G04SE</text>
<text x="190.1" y="162.7">TP20</text>
<text x="233.3" y="166.4">RCA_SMD_Y</text>
<text x="33.4" y="169.9">75</text>
<text x="85.6" y="170.2">22nF</text>
<text x="114.3" y="170.2">100</text>
<text x="17.1" y="175.2">RCA_SMD_W</text>
<text x="92.3" y="174.6">C118</text>
<text x="92.3" y="179">100nF</text>
<text x="103.3" y="174.6">C117</text>
<text x="103.3" y="179">100nF</text>
</g>
</svg>
